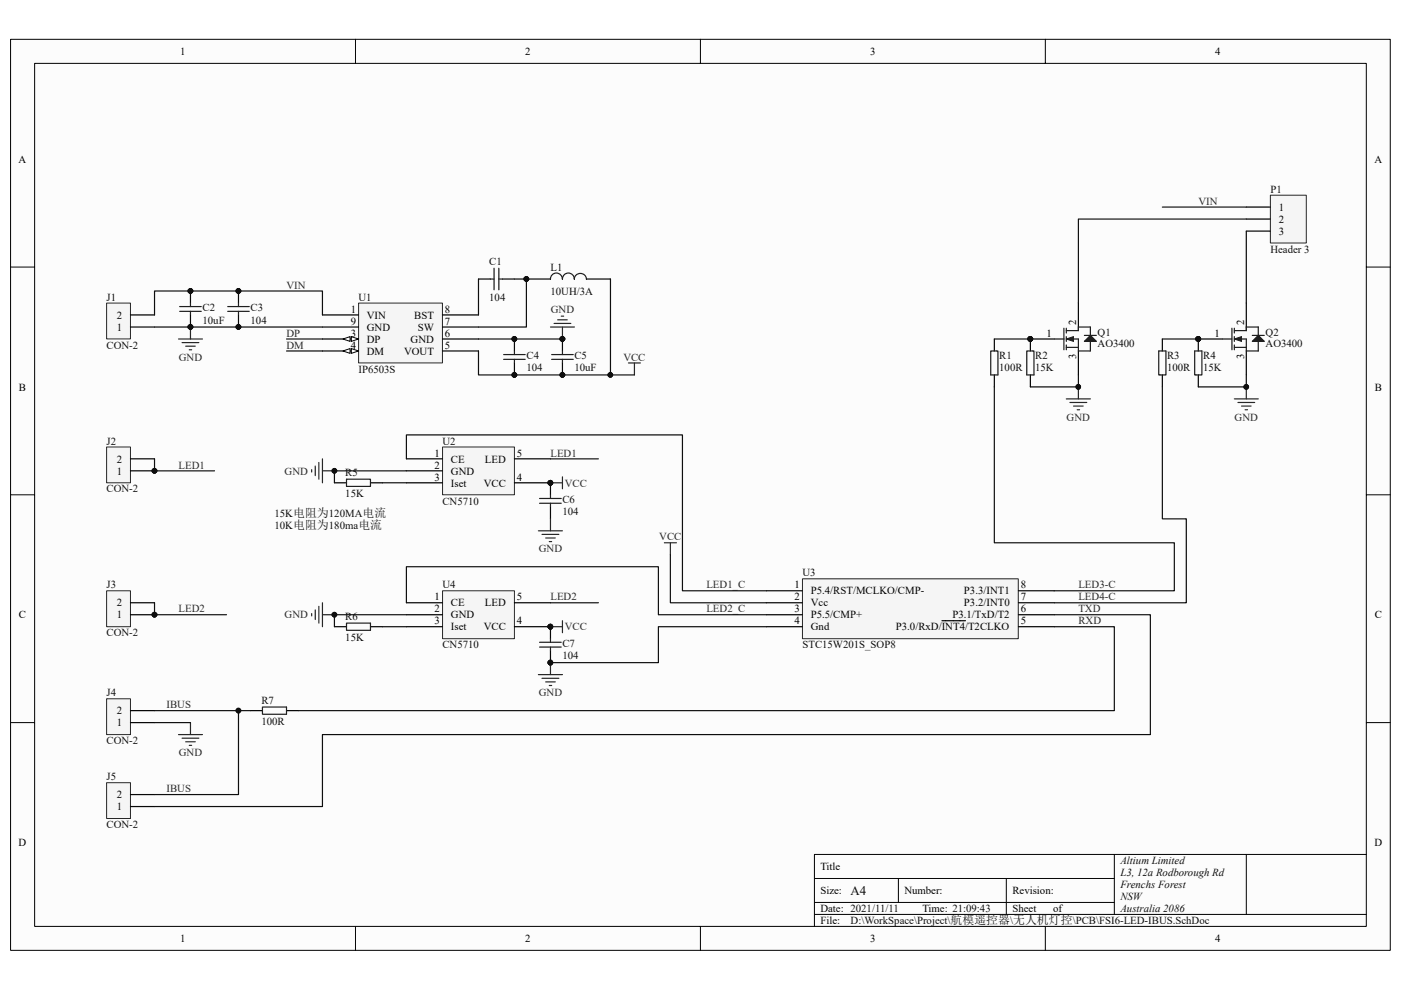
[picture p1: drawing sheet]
<svg xmlns="http://www.w3.org/2000/svg" width="297mm" height="210mm" viewBox="0 0 297 210" stroke-linecap="round" stroke-linejoin="round" font-family="sans-serif">
<path d="M2.3 8.4h292.5v193.2h-292.5z" fill="#fcfcfc"/>
<path d="M2.2 8.3h292.6v193.3h-292.6z" fill="none" stroke="#000" stroke-width=".21"/>
<path d="M7.4 13.5h282.3v183h-282.3z" fill="#fcfcfc"/>
<g fill="none" stroke="#000" stroke-width=".21">
<path d="M7.3 13.4h282.4v183.1h-282.4zM75.4 8.3v5.1M148.5 8.3v5.1M221.6 8.3v5.1M2.2 56.6h5.1M289.7 56.6h5.1M2.2 104.9h5.1M289.7 104.9h5.1M2.2 153.3h5.1M289.7 153.3h5.1M75.4 196.5v5.1M148.5 196.5v5.1"/>
<path d="M172.7 186.3h63.6M172.7 194h117M172.7 191.4h63.6M190.5 186.3v5.1M213.4 186.3v7.7M221.6 196.5v5.1M236.3 181.2v12.8M264.2 181.2h-91.5v15.3M289.7 181.2h-25.5v12.8"/>
</g>
<path d="M170.2 122.8h45.7v12.7h-45.7z" fill="#f5f5f5"/>
<path d="M170.1 122.8h45.8v12.7h-45.8z" fill="none" stroke="#262626" stroke-width=".21"/>
<path d="M162.5 125.3h7.6M162.5 127.8h7.6M162.5 130.4h7.6M162.5 132.9h7.6M199.7 131.7h5M215.9 125.3h7.6M215.9 127.8h7.6M215.9 130.4h7.6M215.9 132.9h7.6" fill="none" stroke="#000" stroke-width=".25"/>
<path d="M93.8 94.8h15.3v10.1h-15.3z" fill="#f5f5f5"/>
<path d="M93.8 94.8h15.3v10.1h-15.3z" fill="none" stroke="#262626" stroke-width=".21"/>
<path d="M86.2 97.3h7.6M86.2 99.9h7.6M109.1 97.3h7.6M86.2 102.4h7.6M109.1 102.4h7.6" fill="none" stroke="#000" stroke-width=".25"/>
<circle cx="116.7" cy="102.4" r=".49" fill="#0e0e0e" stroke="#0e0e0e" stroke-width=".21"/>
<path d="M93.8 125.3h15.3v10.2h-15.3z" fill="#f5f5f5"/>
<path d="M93.8 125.3h15.3v10.2h-15.3z" fill="none" stroke="#262626" stroke-width=".21"/>
<path d="M86.2 127.8h7.6M86.2 130.4h7.6M86.2 132.9h7.6M109.1 127.8h7.6M109.1 132.9h7.6" fill="none" stroke="#000" stroke-width=".25"/>
<circle cx="116.7" cy="132.9" r=".49" fill="#0e0e0e" stroke="#0e0e0e" stroke-width=".21"/>
<path d="M76 64.3h17.8v12.7h-17.8z" fill="#f5f5f5"/>
<path d="M76 64.3h17.8v12.7h-17.8z" fill="none" stroke="#262626" stroke-width=".21"/>
<path d="M68.4 66.8h7.6M68.4 71.9h7.6" fill="none" stroke="#000" stroke-width=".25"/>
<path d="M74.5 71.4l1.5 .5-1.5 .5z" fill="#fcfcfc"/>
<path d="M74.5 71.4l1.5 .5-1.5 .5z" fill="none" stroke="#000" stroke-width=".21"/>
<path d="M72.7 71.9l1.5-.5v1z" fill="#fcfcfc"/>
<path d="M72.7 71.9l1.5-.5v1z" fill="none" stroke="#000" stroke-width=".21"/>
<path d="M68.4 74.4h7.6" fill="none" stroke="#000" stroke-width=".25"/>
<path d="M74.5 73.9l1.5 .5-1.5 .6z" fill="#fcfcfc"/>
<path d="M74.5 73.9l1.5 .5-1.5 .6z" fill="none" stroke="#000" stroke-width=".21"/>
<path d="M72.7 74.4l1.5-.5v1.1z" fill="#fcfcfc"/>
<path d="M72.7 74.4l1.5-.5v1.1z" fill="none" stroke="#000" stroke-width=".21"/>
<g fill="none" stroke="#000" stroke-width=".25">
<path d="M111.6 59.2h5.1M124.3 59.2h5.1M40.4 61.7v2.6M40.4 66.8v2.6M50.6 61.7v2.6M50.6 66.8v2.6M68.4 69.4h7.6M93.8 74.4h7.6M93.8 71.9h7.6M93.8 69.4h7.6M93.8 66.8h7.6M109.1 71.9v2.5"/>
<path d="M109.1 77v2.5M119.2 71.9v2.5M119.2 77v2.5"/>
</g>
<g fill="#0e0e0e" stroke="#0e0e0e" stroke-width=".21">
<circle cx="111.6" cy="59.2" r=".49"/>
<circle cx="50.6" cy="69.3" r=".5"/>
<circle cx="50.6" cy="61.7" r=".5"/>
<circle cx="109.1" cy="71.9" r=".5"/>
<circle cx="109.1" cy="79.5" r=".5"/>
<circle cx="40.4" cy="61.7" r=".49"/>
<circle cx="40.4" cy="69.3" r=".49"/>
<circle cx="119.2" cy="71.9" r=".5"/>
<circle cx="119.2" cy="79.5" r=".5"/>
</g>
<g fill="none" stroke="#1c1c1c" stroke-width=".25">
<path d="M116.7 59.2a1.26 1.26 0 0 1 1.3-1.3 1.26 1.26 0 0 1 1.2 1.3M119.2 59.1a1.26 1.26 0 0 1 1.3-1.2 1.26 1.26 0 0 1 1.3 1.3 1.28 1.28 0 0 1 1.2-1.2 1.28 1.28 0 0 1 1.3 1.2M38.1 65h4.6M38.1 66h4.6M40.4 64.3v.7M40.4 66v.8M48.3 65h4.5M48.3 66h4.5M50.6 64.3v.7M50.6 66v.8M106.8 76.2h4.6M106.8 75.2h4.6"/>
<path d="M109.1 74.4v.8M109.1 76.2v.8M117 76.2h4.5M117 75.2h4.5M119.2 74.4v.8M119.2 76.2v.8"/>
</g>
<path d="M22.6 64.3h5.1v7.6h-5.1z" fill="#f5f5f5"/>
<path d="M22.6 64.3h5.1v7.6h-5.1z" fill="none" stroke="#262626" stroke-width=".21"/>
<path d="M101.4 59.2h2.6M106.5 59.2h2.6M27.7 69.4h5.1M27.7 66.8h5.1M70.9 102.4h2.6M78.5 102.4h2.6M116.7 102.4v2.5M116.7 107.5v2.5M70.9 132.9h2.6M78.5 132.9h2.6M116.7 132.9v2.6M116.7 138v2.5" fill="none" stroke="#000" stroke-width=".25"/>
<g fill="none" stroke="#262626" stroke-width=".25">
<path d="M37.8 71.9h5.1M38.6 72.7h3.6M39.4 73.4h2M40.1 74.2h.5M40.4 69.4v2.5M116.7 69.4h5.1M117.5 68.6h3.5M118.2 67.8h2.1M119 67.1h.5M119.2 69.4v2.5M133.2 77h2.6M134.5 77v2.5"/>
<path d="M66.1 99.6v.5M66.8 98.8v2.1M67.6 98.1v3.5M68.4 99.9h2.5M68.4 97.3v5.1M114.1 112.6h5.1M114.9 113.3h3.6M115.7 114.1h2M116.5 114.9h.5M116.7 102.4h2.5M116.7 110v2.6M119.2 101.1v2.6"/>
<path d="M140.9 115.1h2.5M142.1 115.1v2.6M66.1 130.1v.5M66.8 129.4v2M67.6 128.6v3.6M68.4 130.4h2.5M68.4 127.8v5.1M116.7 132.9h2.5M119.2 131.7v2.5M114.1 143.1h5.1M114.9 143.9h3.6M115.7 144.6h2"/>
<path d="M116.5 145.4h.5M116.7 140.5v2.6"/>
</g>
<g fill="#0e0e0e" stroke="#0e0e0e" stroke-width=".21">
<circle cx="40.4" cy="69.3" r=".49"/>
<circle cx="119.2" cy="71.9" r=".5"/>
<circle cx="70.9" cy="99.9" r=".49"/>
<circle cx="70.9" cy="130.4" r=".49"/>
<circle cx="116.7" cy="102.4" r=".49"/>
<circle cx="116.7" cy="132.9" r=".49"/>
<circle cx="116.7" cy="140.5" r=".49"/>
</g>
<g fill="none" stroke="#1c1c1c" stroke-width=".25">
<path d="M104 59.2h.8M104.8 56.9v4.6M105.8 56.9v4.6M105.8 59.2h.7M73.5 101.6h5v1.6h-5zM114.4 106.7h4.6M114.4 105.7h4.6M116.7 104.9v.8M116.7 106.7v.8M73.5 132.2h5v1.5h-5zM114.4 137.2h4.6M114.4 136.2h4.6"/>
<path d="M116.7 135.5v.7M116.7 137.2v.8"/>
</g>
<path d="M22.6 125.3h5.1v7.6h-5.1z" fill="#f5f5f5"/>
<path d="M22.6 125.3h5.1v7.6h-5.1z" fill="none" stroke="#262626" stroke-width=".21"/>
<path d="M27.7 130.4h5.1M27.7 127.8h5.1" fill="none" stroke="#000" stroke-width=".25"/>
<circle cx="32.7" cy="130.4" r=".5" fill="#0e0e0e" stroke="#0e0e0e" stroke-width=".21"/>
<path d="M22.6 94.8h5.1v7.6h-5.1z" fill="#f5f5f5"/>
<path d="M22.6 94.8h5.1v7.6h-5.1z" fill="none" stroke="#262626" stroke-width=".21"/>
<path d="M27.7 99.9h5.1M27.7 97.3h5.1" fill="none" stroke="#000" stroke-width=".25"/>
<circle cx="32.7" cy="99.9" r=".5" fill="#0e0e0e" stroke="#0e0e0e" stroke-width=".21"/>
<path d="M22.6 148.2h5.1v7.6h-5.1z" fill="#f5f5f5"/>
<path d="M22.6 148.2h5.1v7.6h-5.1z" fill="none" stroke="#262626" stroke-width=".21"/>
<path d="M27.7 153.3h5.1M27.7 150.7h5.1M53.1 150.7h2.5M60.7 150.7h2.6" fill="none" stroke="#000" stroke-width=".25"/>
<path d="M37.8 155.8h5.1M38.6 156.6h3.6M39.4 157.3h2M40.1 158.1h.5M40.4 153.3v2.5" fill="none" stroke="#262626" stroke-width=".25"/>
<path d="M55.6 150h5.1v1.5h-5.1z" fill="none" stroke="#1c1c1c" stroke-width=".25"/>
<path d="M22.6 166h5.1v7.6h-5.1z" fill="#f5f5f5"/>
<path d="M22.6 166h5.1v7.6h-5.1z" fill="none" stroke="#262626" stroke-width=".21"/>
<path d="M218.5 71.9h5M228.6 64.3v5.1M228.6 74.4v5.1M27.7 171.1h5.1M27.7 168.5h5.1" fill="none" stroke="#000" stroke-width=".25"/>
<circle cx="218.4" cy="71.9" r=".5" fill="#0e0e0e" stroke="#0e0e0e" stroke-width=".21"/>
<path d="M223.5 71.9h2.1M225.6 69.6v4.6M226.1 69.6v1M226.1 71.4v1M226.1 73.2v1M226.1 70.1h2.5M226.1 71.9h2.5v2.5M226.1 73.7h2.5" fill="none" stroke="#1c1c1c" stroke-width=".25"/>
<path d="M226.1 71.9l1.5-.5v1z" fill="#1c1c1c"/>
<path d="M226.1 71.9l1.5-.5v1z" fill="none" stroke="#1c1c1c" stroke-width=".21"/>
<path d="M228.6 69.4v.7M229.9 71.1h2.5M231.2 69.4v5" fill="none" stroke="#1c1c1c" stroke-width=".25"/>
<path d="M229.9 72.4l1.3-1.3 1.2 1.3z" fill="#1c1c1c"/>
<path d="M228.6 69.4h2.6M228.6 74.4h2.6M229.9 72.4l1.3-1.3 1.2 1.3zM259.2 71.9h2M261.2 69.6v4.6M261.7 69.6v1M261.7 71.4v1M261.7 73.2v1M261.7 70.1h2.5M261.7 71.9h2.5v2.5M261.7 73.7h2.5" fill="none" stroke="#1c1c1c" stroke-width=".25"/>
<g fill="#0e0e0e" stroke="#0e0e0e" stroke-width=".21">
<circle cx="218.4" cy="71.9" r=".5"/>
<circle cx="254.1" cy="71.9" r=".49"/>
</g>
<path d="M254.1 71.9h5.1M264.2 64.3v5.1M264.2 74.4v5.1" fill="none" stroke="#000" stroke-width=".25"/>
<path d="M261.7 71.9l1.5-.5v1z" fill="#1c1c1c"/>
<path d="M261.7 71.9l1.5-.5v1z" fill="none" stroke="#1c1c1c" stroke-width=".21"/>
<path d="M264.2 69.4v.7M265.5 71.1h2.6M266.8 69.4v5" fill="none" stroke="#1c1c1c" stroke-width=".25"/>
<path d="M265.5 72.4l1.3-1.3 1.3 1.3z" fill="#1c1c1c"/>
<path d="M210.1 74.4h1.5v5.1h-1.5zM217.7 74.4h1.5v5.1h-1.5zM245.7 74.4h1.5v5.1h-1.5zM253.3 74.4h1.5v5.1h-1.5zM264.2 69.4h2.6M264.2 74.4h2.6M265.5 72.4l1.3-1.3 1.3 1.3z" fill="none" stroke="#1c1c1c" stroke-width=".25"/>
<g fill="#0e0e0e" stroke="#0e0e0e" stroke-width=".21">
<circle cx="254.1" cy="71.9" r=".49"/>
<circle cx="218.4" cy="71.9" r=".5"/>
<circle cx="228.6" cy="82.1" r=".49"/>
<circle cx="264.2" cy="82.1" r=".5"/>
</g>
<path d="M210.8 71.9v2.5M210.8 79.5v2.6M218.5 71.9v2.5M218.5 79.5v2.6M246.4 71.9v2.5M246.4 79.5v2.6M254.1 71.9v2.5M254.1 79.5v2.6" fill="none" stroke="#000" stroke-width=".25"/>
<path d="M226.1 84.6h5.1M226.8 85.4h3.6M227.6 86.1h2.1M228.4 86.9h.5M228.6 82.1v2.5M261.7 84.6h5.1M262.5 85.4h3.5M263.2 86.1h2.1M264 86.9h.5M264.2 82.1v2.5" fill="none" stroke="#262626" stroke-width=".25"/>
<path d="M269.4 41.4h7.6v10.1h-7.6z" fill="#f5f5f5"/>
<path d="M269.3 41.4h7.7v10.1h-7.7z" fill="none" stroke="#262626" stroke-width=".21"/>
<path d="M264.2 43.9h5.1M264.2 46.5h5.1M264.2 49h5.1" fill="none" stroke="#000" stroke-width=".25"/>
<g fill="none" stroke="#0e0e0e" stroke-width=".25">
<path d="M101.4 59.2v7.6M109.1 59.2h2.5v10.2h-10.2M129.4 59.2v20.3M246.4 43.9h17.8M264.2 49v15.3M264.2 46.5h-35.6v17.8M32.8 66.8v-5.1h35.6v5.1M32.8 69.4h35.6M60.7 74.4h7.7M60.7 71.9h7.7M101.4 74.4v5.1h33.1M101.4 71.9h17.8"/>
<path d="M210.8 71.9h7.7M228.6 79.5v2.6h-10.1M246.4 71.9h7.7M264.2 79.5v2.6h-10.1M32.8 97.3v2.6h12.7M86.2 99.9h-15.3v2.5M86.2 97.3v-5.1h58.5v33.1h17.8M116.7 97.3h10.2M210.8 82.1v33h38.2v10.2h-25.5M246.4 82.1v27.9h5.1v17.8h-28M81.1 102.4h5.1M142.1 117.7v10.1h20.4"/>
<path d="M32.8 127.8v2.6h15.2M81.1 132.9h5.1M86.2 130.4h-15.3v2.5M86.2 127.8v-7.6h53.4v10.2h22.9M116.7 127.8h10.2M162.5 132.9h-22.9v7.6h-22.9M223.5 130.4h20.4v25.4h-175.5v15.3h-35.6M223.5 132.9h12.8v17.8h-173M32.8 153.3h7.6M32.8 150.7h20.3M50.6 150.7v17.8h-17.8"/>
</g>
<g fill="#0e0e0e" stroke="#0e0e0e" stroke-width=".21">
<circle cx="50.6" cy="61.7" r=".5"/>
<circle cx="40.4" cy="61.7" r=".49"/>
<circle cx="40.4" cy="69.3" r=".49"/>
<circle cx="50.6" cy="69.3" r=".5"/>
<circle cx="111.6" cy="59.2" r=".49"/>
<circle cx="109.1" cy="71.9" r=".5"/>
<circle cx="119.2" cy="71.9" r=".5"/>
<circle cx="129.4" cy="79.5" r=".49"/>
<circle cx="70.9" cy="99.9" r=".49"/>
<circle cx="70.9" cy="130.4" r=".49"/>
<circle cx="116.7" cy="140.5" r=".49"/>
<circle cx="32.7" cy="99.9" r=".5"/>
<circle cx="32.7" cy="130.4" r=".5"/>
<circle cx="109.1" cy="79.5" r=".5"/>
<circle cx="119.2" cy="79.5" r=".5"/>
<circle cx="50.6" cy="150.7" r=".5"/>
<circle cx="228.6" cy="82.1" r=".49"/>
<circle cx="264.2" cy="82.1" r=".5"/>
<circle cx="254.1" cy="71.9" r=".49"/>
<circle cx="218.4" cy="71.9" r=".5"/>
</g>
<text font-size="2.8" fill="#0e0e0e" x="180.3" y="189.8">A4</text>
<g font-size="2.3">
<text x="38.2" y="11.7">1</text>
<text x="111.4" y="11.7">2</text>
<text x="184.5" y="11.7">3</text>
<text x="257.6" y="11.7">4</text>
<text x="4" y="34.5">A</text>
<text x="291.4" y="34.5">A</text>
<text x="271.1" y="44.7">1</text>
<text x="271.1" y="47.2">2</text>
<text x="271.1" y="49.8">3</text>
<text x="24.7" y="70.1">1</text>
<text x="24.7" y="67.6">2</text>
<text x="74.4" y="66.3">1</text>
<text x="74.4" y="71.4">3</text>
<text x="74.4" y="68.9">9</text>
<text x="77.8" y="67.6">VIN</text>
<text x="77.8" y="70.1">GND</text>
<text x="87.8" y="67.6">BST</text>
<text x="88.6" y="70.1">SW</text>
<text x="94.3" y="71.4">6</text>
<text x="94.3" y="66.3">8</text>
<text x="94.3" y="68.9">7</text>
<text x="221.9" y="71.4">1</text>
<text x="228.2" y="68.9" transform="rotate(-90 228.2 68.9)">2</text>
<text x="257.5" y="71.4">1</text>
<text x="263.8" y="68.9" transform="rotate(-90 263.8 68.9)">2</text>
<text x="74.4" y="74">4</text>
<text x="77.8" y="72.7">DP</text>
<text x="77.8" y="75.2">DM</text>
<text x="85.7" y="75.2">VOUT</text>
<text x="87.1" y="72.7">GND</text>
<text x="94.3" y="74">5</text>
<text x="228.2" y="76.1" transform="rotate(-90 228.2 76.1)">3</text>
<text x="263.8" y="76.1" transform="rotate(-90 263.8 76.1)">3</text>
<text x="4" y="82.8">B</text>
<text x="291.5" y="82.8">B</text>
<text x="24.7" y="100.6">1</text>
<text x="24.7" y="98.1">2</text>
<text x="92.2" y="96.8">1</text>
<text x="92.2" y="99.4">2</text>
<text x="92.2" y="101.9">3</text>
<text x="95.6" y="98.1">CE</text>
<text x="95.6" y="100.6">GND</text>
<text x="102.8" y="98.1">LED</text>
<text x="109.6" y="96.8">5</text>
<text x="109.6" y="101.9">4</text>
<text x="95.6" y="103.2">Iset</text>
<text x="102.6" y="103.2">VCC</text>
<text x="168.5" y="124.8">1</text>
<text x="216.4" y="124.8">8</text>
<text x="4" y="131.2">C</text>
<text x="24.7" y="131.2">1</text>
<text x="24.7" y="128.6">2</text>
<text x="92.2" y="127.4">1</text>
<text x="92.2" y="129.9">2</text>
<text x="95.6" y="128.6">CE</text>
<text x="95.6" y="131.2">GND</text>
<text x="102.8" y="128.6">LED</text>
<text x="109.6" y="127.4">5</text>
<text x="168.5" y="127.4">2</text>
<text x="168.5" y="129.9">3</text>
<text x="171.9" y="126.1">P5.4/RST/MCLKO/CMP-</text>
<text x="171.9" y="128.6">Vcc</text>
<text x="171.9" y="131.2">P5.5/CMP+</text>
<text x="201.9" y="131.2">P3.1/TxD/T2</text>
<text x="204.4" y="128.6">P3.2/INT0</text>
<text x="204.4" y="126.1">P3.3/INT1</text>
<text x="216.4" y="129.9">6</text>
<text x="216.4" y="127.4">7</text>
<text x="291.5" y="131.2">C</text>
<text x="92.2" y="132.4">3</text>
<text x="95.6" y="133.7">Iset</text>
<text x="102.6" y="133.7">VCC</text>
<text x="109.6" y="132.4">4</text>
<text x="168.5" y="132.4">4</text>
<text x="171.9" y="133.7">Gnd</text>
<text x="189.9" y="133.7">P3.0/RxD/INT4/T2CLKO</text>
<text x="216.4" y="132.4">5</text>
<text x="24.7" y="154.1">1</text>
<text x="24.7" y="151.5">2</text>
<text x="24.7" y="171.9">1</text>
<text x="24.7" y="169.3">2</text>
<text x="4" y="179.5">D</text>
<text x="291.4" y="179.5">D</text>
<text x="173.9" y="184.6">Title</text>
<text x="173.9" y="189.7">Size:</text>
<text x="191.7" y="189.7">Number:</text>
<text x="214.6" y="189.7">Revision:</text>
<text x="173.9" y="193.5">Date: 2021/11/11</text>
<text x="173.9" y="196">File:</text>
<text x="195.6" y="193.5">Time: 21:09:43</text>
<text x="214.6" y="193.5">Sheet</text>
<text x="223.3" y="193.5">of</text>
<text x="38.2" y="199.8">1</text>
<text x="111.4" y="199.8">2</text>
<text x="184.5" y="199.8">3</text>
<text x="257.6" y="199.8">4</text>
</g>
<g font-size="2.3" fill="#0e0e0e">
<text x="269.3" y="40.9">P1</text>
<text x="269.3" y="53.6">Header 3</text>
<text x="103.7" y="56.2">C1</text>
<text x="116.7" y="57.4">L1</text>
<text x="22.6" y="63.8">J1</text>
<text x="76" y="63.8">U1</text>
<text x="103.7" y="63.8">104</text>
<text x="116.7" y="62.5">10UH/3A</text>
<text x="42.9" y="66.1">C2</text>
<text x="42.9" y="68.6">10uF</text>
<text x="53.1" y="66.1">C3</text>
<text x="53.1" y="68.6">104</text>
<text x="232.7" y="71.2">Q1</text>
<text x="268.3" y="71.2">Q2</text>
<text x="22.6" y="74">CON-2</text>
<text x="111.6" y="76.2">C4</text>
<text x="121.8" y="76.2">C5</text>
<text x="211.9" y="76.2">R1</text>
<text x="219.5" y="76.2">R2</text>
<text x="232.7" y="73.7">AO3400</text>
<text x="247.5" y="76.2">R3</text>
<text x="255.1" y="76.2">R4</text>
<text x="268.3" y="73.7">AO3400</text>
<text x="76" y="79">IP6503S</text>
<text x="111.6" y="78.8">104</text>
<text x="121.8" y="78.8">10uF</text>
<text x="211.9" y="78.8">100R</text>
<text x="219.5" y="78.8">15K</text>
<text x="247.5" y="78.8">100R</text>
<text x="255.1" y="78.8">15K</text>
<text x="22.6" y="94.3">J2</text>
<text x="93.8" y="94.3">U2</text>
<text x="73.2" y="100.9">R5</text>
<text x="22.6" y="104.5">CON-2</text>
<text x="73.2" y="105.5">15K</text>
<text x="93.8" y="107">CN5710</text>
<text x="119.2" y="106.8">C6</text>
<text x="58.2" y="112.1">10K电阻为180ma电流</text>
<text x="58.2" y="109.6">15K电阻为120MA电流</text>
<text x="119.2" y="109.3">104</text>
<text x="22.6" y="124.8">J3</text>
<text x="93.8" y="124.8">U4</text>
<text x="170.1" y="122.3">U3</text>
<text x="73.2" y="131.4">R6</text>
<text x="22.6" y="135">CON-2</text>
<text x="73.2" y="136">15K</text>
<text x="93.8" y="137.5">CN5710</text>
<text x="119.2" y="137.3">C7</text>
<text x="170.1" y="137.5">STC15W201S_SOP8</text>
<text x="119.2" y="139.8">104</text>
<text x="22.6" y="147.7">J4</text>
<text x="55.4" y="149.2">R7</text>
<text x="55.4" y="153.8">100R</text>
<text x="22.6" y="157.9">CON-2</text>
<text x="22.6" y="165.5">J5</text>
<text x="22.6" y="175.7">CON-2</text>
<text x="237.5" y="183.3">Altium Limited</text>
<text x="237.5" y="185.8">L3, 12a Rodborough Rd</text>
<text x="237.5" y="188.4">Frenchs Forest</text>
<text x="237.5" y="190.9">NSW</text>
<text x="180.3" y="196">D:\WorkSpace\Project\航模遥控器\无人机灯控\PCB\FSI6-LED-IBUS.SchDoc</text>
<text x="237.5" y="193.5">Australia 2086</text>
</g>
<g font-size="2.3" fill="#262626">
<text x="254.1" y="43.4">VIN</text>
<text x="60.7" y="61.2">VIN</text>
<text x="60.7" y="71.4">DP</text>
<text x="116.8" y="66.3">GND</text>
<text x="37.9" y="76.5">GND</text>
<text x="60.7" y="74">DM</text>
<text x="132.2" y="76.5">VCC</text>
<text x="226.1" y="89.2">GND</text>
<text x="261.8" y="89.2">GND</text>
<text x="37.9" y="99.4">LED1</text>
<text x="60.3" y="100.6">GND</text>
<text x="116.7" y="96.8">LED1</text>
<text x="119.8" y="103.2">VCC</text>
<text x="114.2" y="117.2">GND</text>
<text x="139.8" y="114.6">VCC</text>
<text x="149.8" y="124.8">LED1_C</text>
<text x="228.6" y="124.8">LED3-C</text>
<text x="37.9" y="129.9">LED2</text>
<text x="60.3" y="131.2">GND</text>
<text x="116.7" y="127.4">LED2</text>
<text x="149.8" y="129.9">LED2_C</text>
<text x="228.6" y="127.4">LED4-C</text>
<text x="228.6" y="129.9">TXD</text>
<text x="119.8" y="133.7">VCC</text>
<text x="228.6" y="132.4">RXD</text>
<text x="114.2" y="147.7">GND</text>
<text x="35.3" y="150.2">IBUS</text>
<text x="37.9" y="160.4">GND</text>
<text x="35.3" y="168">IBUS</text>
</g>
</svg>
